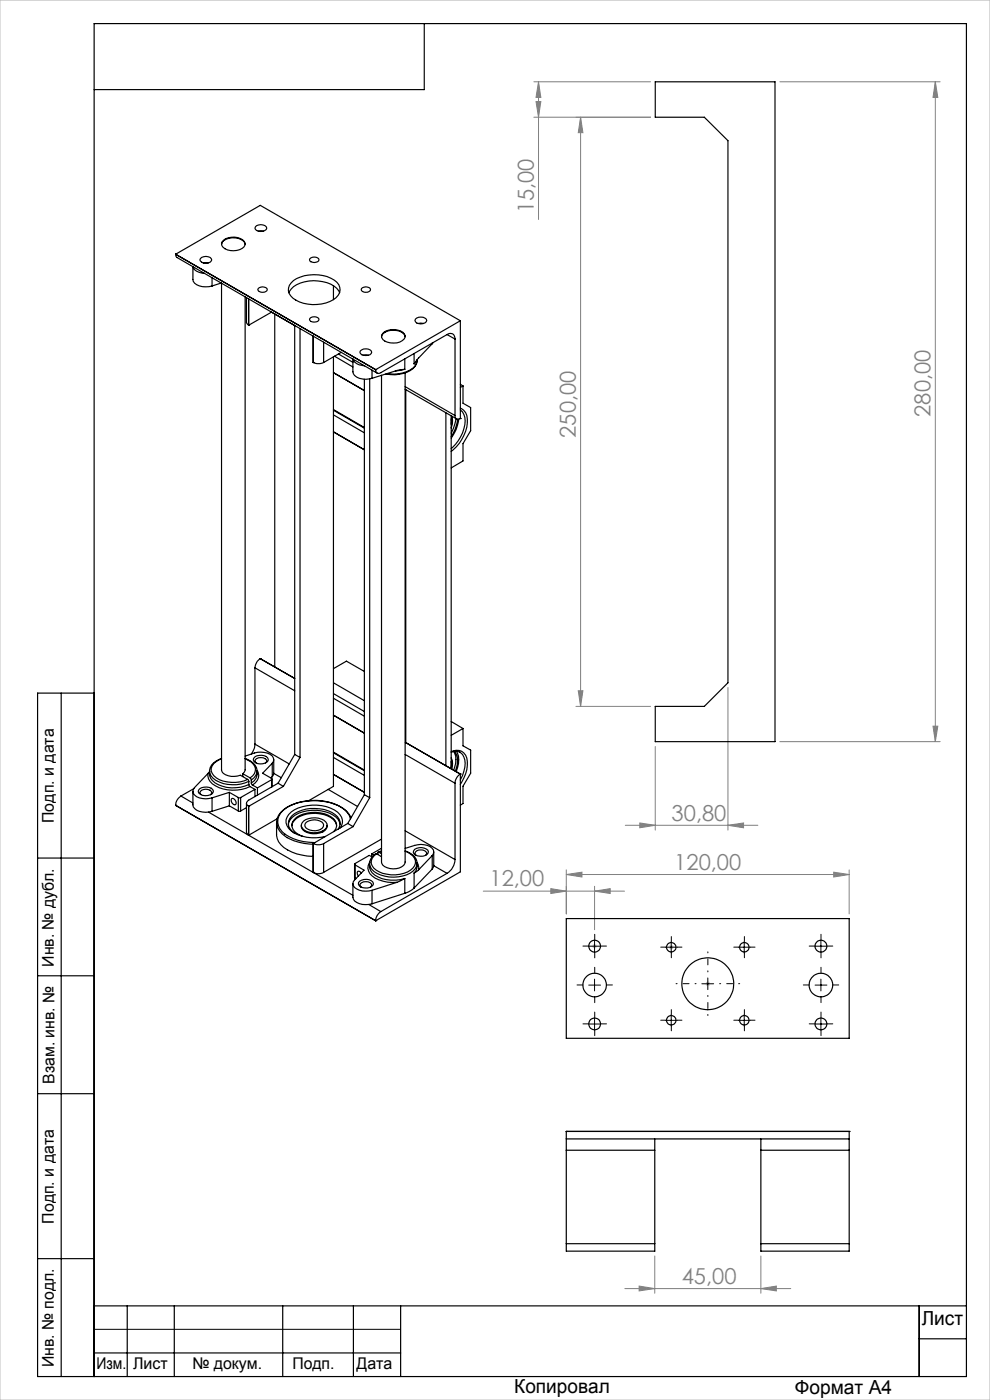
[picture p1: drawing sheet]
<svg xmlns="http://www.w3.org/2000/svg" width="210mm" height="297mm" viewBox="0 0 210 297" stroke-linecap="round" stroke-linejoin="round" font-family="sans-serif">
<g fill="none" stroke="#c0c0c0" stroke-width=".21">
<path d="M0 0h210v297h-210zM125.6 200.7h1M125.8 200.4l.7 .7M126.1 200.2v1M126.5 200.4l-.7 .7M141.9 200.9h1M142 200.6l.7 .7M142.4 200.4v1M142.7 200.6l-.7 .7M149.6 208.7h1M149.8 208.3l.7 .8M150.1 208.2v1"/>
<path d="M150.5 208.3l-.7 .8"/>
</g>
<g fill="none" stroke="#808080" stroke-width=".21">
<path d="M113.2 17.4h24.8M114.2 17.4l.5 3.3h-1zM114.2 17.4v29.2M165.4 17.4h34M198.4 17.4v139.9M198.4 17.4l.5 3.3h-1zM113.2 24.9h24.8M113.7 21.6h1l-.5 3.3zM123.2 24.9l.4 3.2h-.9zM123.2 24.9v125M122.2 149.9h15.8M122.7 146.5h.9l-.4 3.4z"/>
<path d="M139 158.4v17.7M154.4 145.8v30.3M165.4 157.3h34M197.9 154.1h1l-.5 3.2zM132.6 175.1h28.2M135.7 174.6l3.3 .5-3.3 .5zM154.4 175.1l3.3-.5v1zM102.5 189.1h30M116.8 188.5l3.3 .6-3.3 .4zM120.1 185.5l3.3-.5v1.1zM120.1 184.5v9.4M120.1 185.5h60"/>
<path d="M126.1 189.1l3.3-.6v1zM126.1 188v9.2M176.8 185l3.3 .5-3.3 .6zM180.1 184.5v9.4M132.5 273.4h35.2M135.6 272.8l3.3 .6-3.3 .5zM138.9 266.4v8M161.4 273.4l3.3-.6v1.1zM161.4 266.4v8"/>
</g>
<g fill="none" stroke="#000" stroke-width=".21" stroke-dasharray="15.2 1.3 1.3 1.3">
<path d="M126.2 199.5v-1.3M142.4 199.7v-1M157.9 199.7v-1M174.2 199.5v-1.3M123.7 209h-1.3M124.9 200.7h-1.2M124.9 217.2h-1.2M126.2 202v1.2M126.2 206.5v-1.3M126.2 211.5v1.2M126.2 216v-1.3M126.2 218.5v1.2"/>
<path d="M127.4 200.7h1.3M127.4 217.2h1.3M128.7 209h1.2M141.2 216.4h-1M141.2 200.9h-1M142.4 215.2v-1M142.4 217.7v1M142.4 202.2v1M143.7 216.4h1M143.7 200.9h1M156.7 216.4h-1M156.7 200.9h-1"/>
<path d="M157.9 215.2v-1M157.9 217.7v1M157.9 202.2v1M159.2 216.4h1M159.2 200.9h1M171.7 209h-1.3M172.9 217.2h-1.2M172.9 200.7h-1.2M174.2 206.5v-1.3M174.2 211.5v1.2M174.2 216v-1.3M174.2 218.5v1.2"/>
<path d="M174.2 202v1.2M175.4 217.2h1.3M175.4 200.7h1.3M176.7 209h1.2"/>
</g>
<path d="M147.7 208.7h-4.3M150.2 206.2v-4.3M150.2 211.2v4.2M152.7 208.7h4.2" fill="none" stroke="#000" stroke-width=".21" stroke-dasharray="15.2 1.3 1.3 1.3" stroke-dashoffset="15"/>
<g fill="none" stroke="#000" stroke-width=".21">
<path d="M126.1 199.5v2.5M142.4 199.7v2.5M157.9 199.7v2.5M174.1 199.5v2.5M124.9 209h2.5M124.9 200.7h2.5M124.9 217.2h2.5M126.1 207.7v2.5M126.1 216v2.5M141.1 216.5h2.6M141.1 200.9h2.6M142.4 215.2v2.5"/>
<path d="M148.9 208.7h2.5M150.1 207.5v2.4M156.6 216.5h2.5M156.6 200.9h2.5M157.9 215.2v2.5M172.9 209h2.5M172.9 200.7h2.5M172.9 217.2h2.5M174.1 207.7v2.5M174.1 216v2.5M20 282h65"/>
</g>
<g fill="none" stroke="#000" stroke-width=".25">
<path d="M90 5v14h-70M13 147v145M20 147h-12v145h197v-287h-185v287M8 182h12M8 207h12M8 232h12M8 267h12M20 277h185M27 277v15M37 277v15M60 277v15M75 277v15"/>
<path d="M85 277v15M195 277v15M20 287h65M195 284h10"/>
</g>
<g fill="#808080">
<path d="M154.4 175.1l3.3-.5v1zM135.7 174.6l3.3 .5-3.3 .5zM126.1 189.1l3.3-.6v1zM116.8 188.5l3.3 .6-3.3 .4z"/>
<path d="M135.6 272.8l3.3 .6-3.3 .5zM161.4 273.4l3.3-.6v1.1z"/>
<path d="M113.7 21.6h1l-.5 3.3zM114.2 17.4l.5 3.3h-1z"/>
<path d="M123.2 24.9l.4 3.2h-.9zM122.7 146.5h.9l-.4 3.4z"/>
<path d="M198.4 17.4l.5 3.3h-1zM197.9 154.1h1l-.5 3.2z"/>
<path d="M120.1 185.5l3.3-.5v1.1zM176.8 185l3.3 .5-3.3 .6z"/>
</g>
<g fill="none" stroke="#000" stroke-width=".25">
<path d="M139 17.4h25.4v139.9h-25.4v-7.4h10.4l5-5.1v-115l-5-4.9h-10.4zM37.3 53.9h.1M37.3 53.9v.5l.3 .2 42.4 24.6M37.3 53.9l42.4 24.5M37.3 53.9l17.9-10.3 42.4 24.4M42.5 54.9a1.52 1.52 0 0 1 2.4 .2 1.46 1.46 0 0 1-2.5 0zM43.1 55.8h1.1M43.4 58a2.44 2.44 0 0 1-2.5-1.4v2.7a1.39 1.39 0 0 0 1.4 1.3 4.9 4.9 0 0 0 2.7 .1M45 58.9v1.8M47 51.8a2.12 2.12 0 0 1 2.3-1.4 2.49 2.49 0 0 1 2.7 1.4M47.4 51a3.4 3.4 0 0 1 4.4 .2 1.15 1.15 0 0 1-.9 1.7 3.3 3.3 0 0 1-3.8-.8v-.8zM54.4 47.9a1.52 1.52 0 0 1 2.2 .5 1.46 1.46 0 0 1-2.5 0z"/>
<path d="M54.8 49h1.1M62.3 59.5a8.2 8.2 0 0 1 9.1 .4 2.23 2.23 0 0 1-.7 3.7 8.2 8.2 0 0 1-8.6-.4 2.21 2.21 0 0 1 .2-3.7zM65.7 54.9a1.28 1.28 0 0 1 2 .2 1.14 1.14 0 0 1-2 0zM46.9 60l-1.9 .7M47 60.1v103.2a1.39 1.39 0 0 0 1.4 1.3 4.4 4.4 0 0 0 2.6-.1l1.5 .8M52 63v100.4l-.5 .7M52.3 63.1v5.3l.4 .6M52.7 69h.1M52.7 63.4v5.6M54.8 61.2a1.21 1.21 0 0 1 1.9 .3 1.18 1.18 0 0 1-2 0zM57.6 66.2l-4.9 2.8M58.3 66.6v74.9"/>
<path d="M61.3 62.1a4.2 4.2 0 0 1 3.3-2.3 8 8 0 0 1 6.8 1.4l.6 .9M62.5 69v91.1M63.6 69.7v91M65.7 67.6a1.28 1.28 0 0 1 2 .2 1.18 1.18 0 0 1-2 0zM66.4 76.9a2.62 2.62 0 0 0 2.3 0M66.4 76.9h.1M66.4 71.3v5.6M68.7 72.6v4.3M70.7 79.1l6.6 3.8M70.7 60.6v3M70.7 75.7v91.1l-5.2 3.1M70.9 75.6l4 2.3"/>
<path d="M71.8 75.1l3.1 1.8M72.4 74.8l-3.7 2.1M76.4 74.4a1.58 1.58 0 0 1 2.4 .3 1.49 1.49 0 0 1-2.4 .3zM76.7 61.2a1.21 1.21 0 0 1 1.9 .3 1.15 1.15 0 0 1-2 0zM77 75.3h1.1M77.3 77.6a2.49 2.49 0 0 1-2.4-1.4v2.7a2.41 2.41 0 0 0 2.7 1.6l1.3-.2M78.9 78.5v1.8M79.7 78.4h.1M80.9 71.4a2.31 2.31 0 0 1 2.6-1.3 2.23 2.23 0 0 1 2.4 1.3M81.4 70.6a3.5 3.5 0 0 1 4.4 .2 .96 .96 0 0 1-.5 1.5 3.8 3.8 0 0 1-4.1-.2 .96 .96 0 0 1 .2-1.5zM85.9 78.3l-1.7 .3-5.3 1.7M85.9 78.3l-2 .4"/>
<path d="M85.9 76.1v2.2M85.9 79.1v103.8a2.25 2.25 0 0 1-2.5 1.4 2.16 2.16 0 0 1-2.5-1.4v-103.3M87.8 75v2.2M88.1 67.7a1.59 1.59 0 0 1 2.4 .3 1.43 1.43 0 0 1-2.5 0zM88.2 76.8l-.4 .4M88.5 76.5a2.91 2.91 0 0 1-2.2 2.5 7.6 7.6 0 0 1-4.5 .3M88.5 76.3v.2M88.5 76.5a3.5 3.5 0 0 1-3.1 2.6 8.2 8.2 0 0 1-3.3 .2M88.7 68.6h1.1M91.7 72.9l-3.3 3.4-.6 .9M91.7 72.8v.1M91.9 72.7l-.2 .2"/>
<path d="M94.8 71a1.02 1.02 0 0 1 1.2-.2 1.02 1.02 0 0 1 .5 1.1M94.8 71l-14 8.1a.66 .66 0 0 1-.8 .1 .66 .66 0 0 1-.3-.8M94.8 71l1.7 .9M96.5 71.9v16.3M97.6 68l-17.9 10.4M97.6 68v20.8M70.7 86.9l6.6 3.8M70.7 87l6.6 3.8M70.7 88l6.6 3.8M70.7 91.6l6.6 3.8M77.3 80.5v88.1M78.4 80.4v88.8"/>
<path d="M85.9 82.6l10.9 6.3M85.9 82l10.6 6.2M86.1 82.7v74.8M94.6 87.6v74.9M95.7 88.9v1.1M95.7 88.2v74.9M95.8 88.3a3.4 3.4 0 0 1-.1 2.5M96.5 88.2a.69 .69 0 0 0 .4 .7 .69 .69 0 0 0 .7-.1M96.7 88.8l-.3 1.3-.7 1.8M97 88.9v.6a8.6 8.6 0 0 1-1.3 3.1M97.3 88.9v.4a8.2 8.2 0 0 1-1.6 3.7M97.6 88.8h.1"/>
<path d="M97.6 86.6a2.65 2.65 0 0 1 1.5 3.1 8.9 8.9 0 0 1-3.4 6.1M97.6 87a3.3 3.3 0 0 1 .8 4 8.8 8.8 0 0 1-2.7 4.2M97.6 81.5l.6 .4M98.2 81.9v3.6l1.6 1v4.9l-1.6 2.7v3.7l-2.5 1.5M98.2 81.9l-.6 .3M55.2 139.7a2.53 2.53 0 0 0-1.1 2M55.2 139.7h.1M55.2 139.7l7.3 4.2M54.1 157.9l-.1 .8-.7 1.3M54.1 141.7v16.2M54.1 157.9l7.2 4.2M54.1 141.7l8.4 4.8"/>
<path d="M70.7 148.1l6.6 3.8M70.7 147.1l6.6 3.9M70.7 151.7l6.6 3.8M70.7 144.8l6.6 3.9M70.7 141.8l2.8-1.5 3.8 2.1M70.7 159.6l6.6 3.8M70.7 159.7l6.6 3.8M86 157.5l11.6 6.7M95.7 159.5a2.26 2.26 0 0 1 2.4 0 2.26 2.26 0 0 1 1 2.1 7.9 7.9 0 0 1-1.5 4.8M95.7 153.1l2.5 1.4M96.2 159.4a4.6 4.6 0 0 1 0 4M96.4 159.3a3.4 3.4 0 0 1 .4 3.6l-.2 .7"/>
<path d="M96.8 159.3a4.9 4.9 0 0 1 0 4.4M97.5 159.6a1.75 1.75 0 0 0-1.8 0M97.5 159.5l.1 .1a3.3 3.3 0 0 1 .8 4.1l-.8 1.8M98.2 154.5l-2.5 1.5M98.2 154.5v3.7l1.6 .9v4.9l-1.6 2.8v3.7l-.6 .3M37.3 170.8h.1M37.3 170.8l42.4 24.5M38.4 168.9a2.42 2.42 0 0 0-1.1 1.9M38.4 168.9l2.5 1.5M40.9 167.9v2.8a1.9 1.9 0 0 0 2 1.6h.7l1.4-.2M41.1 167.3l-2.7 1.6M42.3 167.4a2.33 2.33 0 0 1 2.8 .1l.2 .3a1.75 1.75 0 0 1-2.8 .7l-.4-.5z"/>
<path d="M42.7 168.6l-.3-.4a1.43 1.43 0 0 1 2.5 0l-.2 .4M44.1 164.1l-2.9 3a1.17 1.17 0 0 0 .5 1.9 4.5 4.5 0 0 0 3.3 .3M44.1 164.1a2.41 2.41 0 0 0 1.6 2.6 8.3 8.3 0 0 0 7.3 .2M44.2 172.3l30.7 17.6M44.4 163.6a2.65 2.65 0 0 0 2.1 2.3 8 8 0 0 0 6.3-.1M44.4 163.6a2.6 2.6 0 0 0 1.9 2.9 7.8 7.8 0 0 0 6.5-.1M44.4 163.7l-.3 .4M45 169.3v2.8M47 160.9a3.2 3.2 0 0 0-2.6 2.7M47 161a2.66 2.66 0 0 0-2.2 2.6 3.8 3.8 0 0 0 3.4 2.3 7.3 7.3 0 0 0 4.3-.6M48.6 168.1l-3.6 1.2M48.6 168.1l2 1.1"/>
<path d="M48.6 168.1v2.9M48.6 171l-3.6 1.1M48.6 171l2 1M49.2 169.4a.88 .88 0 0 1 .8 1.3 .86 .86 0 0 1-.8-1.3zM50.6 169.2h.4M50.6 172h.4M50.6 169.2v2.8M51 169.2v2.8M51.5 164.1l1.6 .9M51.5 164.1v.6M52 160.9a2.95 2.95 0 0 1 2.5 3.1l-.6 1-.6 .5M52 160.4a5.7 5.7 0 0 1 5.3-.4 1.2 1.2 0 0 1 .4 1.9"/>
<path d="M52 161a2.64 2.64 0 0 1 2.2 2.6l-.2 .5-.9 .9M52.3 170.4v6.1l.4 .7M52.3 171.3l-1.3 .7M52.5 165.3l.3 .5M52.7 177.2h.1M52.7 171.1h.1M52.7 171.1v6.1M52.8 166.4l.2 .5M52.8 165.8v.6M53 166.9l1.1 .6M53.1 165l.2 .5M53.3 166.1l.3 .4"/>
<path d="M53.3 165.5v.6M53.6 166.5l1 .6M54 160.6a2.28 2.28 0 0 1 2.8 .2l.1 .3a1.1 1.1 0 0 1-1.2 .9 1.75 1.75 0 0 1-2-.8zM54.1 167.5l-3.1 1.7M54.1 167.5v1.5M54.3 161.9l-.2-.5a1.46 1.46 0 0 1 2.5 0l-.3 .5M54.5 163.6a2.42 2.42 0 0 1-1.2 2.5M54.6 163.5a2.16 2.16 0 0 1-1 3M54.6 167.1v1.6M57.6 165.4l-3 1.7M57.6 165.4v1.6M57.7 165.3v1.6"/>
<path d="M57.7 161.9l-2 2.1 2 1.2-.1 .2M57.7 161.9v2.9M57.7 164.8l-.2 .2M58.1 161.1v2.9l-.4 .8M58.1 164.1l1.6 .9M58.7 174.5a6.8 6.8 0 0 0 .4 4.1 8.1 8.1 0 0 0 6.1 3l1.2 .1M58.8 173.7l-6.1 3.5M59 166.2l-6.3 3.6a.69 .69 0 0 0-.4 .6 .69 .69 0 0 0 .4 .7M59 166.2l1.1 .6M60.1 166.8l-7.4 4.3M61.2 174.9a3.8 3.8 0 0 1 3-2.7 7.8 7.8 0 0 1 7.5 1.6l.4 1.1M61.9 175.2a2.94 2.94 0 0 1 2.4-2.3 7 7 0 0 1 6.5 1l.4 .5 .2 .8"/>
<path d="M62.5 160.1l1.1 .6M62.5 160.1l-3.5 6.1M63.6 160.7l-3.5 6.1M63.9 175.1a1.35 1.35 0 0 0 1.2 1.5 3.7 3.7 0 0 0 4.2-.8l.1-.7M64.4 174.2a3.9 3.9 0 0 1 4.7 .2 1.37 1.37 0 0 1-1.2 2.1 3.5 3.5 0 0 1-3.9-1.1l-.1-.4zM64.8 174.6a2.73 2.73 0 0 1 3.7 .1 1.06 1.06 0 0 1-1 1.4 2.52 2.52 0 0 1-2.8-.8zM66.4 179a2.62 2.62 0 0 0 2.3 0M66.4 179h.1M66.4 179v6.1M68.7 179v6.1M69.6 167.5l6.2 3.6M70.7 160.7l6.6 3.8"/>
<path d="M70.7 164.3l6.6 3.8M70.8 176.4a1.87 1.87 0 0 0-.6-3.1 6.8 6.8 0 0 0-7.8 .6 1.89 1.89 0 0 0 .7 3l1.1 .5M71.8 175.9a2.1 2.1 0 0 0-.8-3.1 8.1 8.1 0 0 0-9.1 .3 2.23 2.23 0 0 0 .7 3.7M72.2 175.6a2.49 2.49 0 0 0-1.3-3.8 9.1 9.1 0 0 0-9.1 .5 2.34 2.34 0 0 0-.1 3.9 8.7 8.7 0 0 0 7.3 1.2M73.8 174.7l1.1 .7M73.8 174.7l-7.4 4.3M74.3 173.7a5.2 5.2 0 0 0-3.7-3.3 11.6 11.6 0 0 0-10.5 1.5 3.1 3.1 0 0 0 .4 5.1 10.9 10.9 0 0 0 6.3 1.7M74.5 173.5a5.2 5.2 0 0 0-3.5-2.9 12.3 12.3 0 0 0-10.7 1.1 3.3 3.3 0 0 0 .2 5.7l.4 .3a12.2 12.2 0 0 0 5.5 1.4M74.9 175.4l-6.2 3.6M77.3 168.6l1.1 .6M77.3 168.6l-3.5 6.1M78.4 169.2l-3.5 6.2"/>
<path d="M80.9 179.9l-2.1 1.2M80.9 178l-12.2 7.1M85.9 180a6.9 6.9 0 0 1 4.8-.7 1.53 1.53 0 0 1 1.2 1.8l-.2 .4M85.9 160.1l10.6 6.1M85.9 176.2l10.6 6.1M95.7 160.8a2.66 2.66 0 0 1 .1 2.4M95.7 161.5v1.2M96.5 166.2v16.1M97.6 164.2a2.42 2.42 0 0 0-1.1 2M97.6 164.2h.1M97.6 164.2v20.8l-17.9 10.3M66.4 185.1a2.33 2.33 0 0 0 2.3 0"/>
<path d="M66.4 185.1h.1M74.9 187.5v2.8a1.55 1.55 0 0 0 1.3 1.4 4.9 4.9 0 0 0 2.7 0M75.2 183.3l.1 3M75.3 183.5l1.9 1.1-2 2.1a1.13 1.13 0 0 0 .5 1.9 4.1 4.1 0 0 0 3.2 .3M75.3 183.5v2.8M75.3 186.3l.2 .1M76.3 186.9a2.06 2.06 0 0 1 2.9 .5 1.61 1.61 0 0 1-2.3 .9 .92 .92 0 0 1-.8-1.1zM76.6 188.2l-.3-.5a1.46 1.46 0 0 1 2.5 0l-.2 .5M76.6 185.2l-.1-.2a.41 .41 0 0 0-.7 0v.5l.2 .3M78.2 191.9l2.6 1.5M78.4 183a2.69 2.69 0 0 0 1.8 3.1 8 8 0 0 0 5.7 .3M78.5 182.9a2.05 2.05 0 0 0 .5 2.9 7.7 7.7 0 0 0 5.2 1.4"/>
<path d="M78.8 181.1l.5 .3M78.8 181.1v.7M78.9 181.8l-.6-.3-3.1 1.7 .1 .3M78.9 188.9v2.8M79.7 195.3h.1M79.9 181.1a1.9 1.9 0 0 0-1.5 1.9M79.9 181.1l1 .6M80.4 180.8h-.2v.5M80.4 180.8l.5 .3M80.8 193.4a2.37 2.37 0 0 0-1.1 1.9M80.9 180.5l-.7 .3M80.9 180.6l-.5 .2"/>
<path d="M84.2 187.2l-5.3 1.7M85.9 186.4l-1.7 .8M85.9 186.4v3.1M85.9 189.5l-7 2.2M85.9 180.5a2.79 2.79 0 0 1 2.5 3.3 4.5 4.5 0 0 1-3.9 2.2 6.9 6.9 0 0 1-5.7-1.6l-.3-.5-.1-.7M85.9 180.6a2.68 2.68 0 0 1 2.2 2.5 3.7 3.7 0 0 1-3.3 2.4 5.7 5.7 0 0 1-5.9-1.9 1.91 1.91 0 0 1 1-2.5M87.8 188.4l-1.1 .8-.8 .3M87.8 185.2v3.2M87.9 180.2a2.1 2.1 0 0 1 3 .5 1.67 1.67 0 0 1-2.3 .9 .85 .85 0 0 1-.9-1.1zM88.3 181.5l-.3-.5a1.46 1.46 0 0 1 2.5 0l-.2 .5M88.5 183.2a2.39 2.39 0 0 1-.7 2M88.5 183l.3 1v.5"/>
<path d="M88.8 184.5l-1 .7M91.7 181.5l-2.9 3M91.7 181.5v2.9M91.7 184.4l-3.9 4M92 180.7v2.9l-.3 .8M92 183.7l2.8 1.6M94.8 185.3l-14 8.1M96.5 182.3a3.8 3.8 0 0 1-1.7 3M120.1 194.9h60v25.4h-60zM120.1 240h.1M120.1 240v1.6M120.1 241.6v2.4"/>
<path d="M120.1 240h60M120.1 241.6h60M120.1 244h18.8M120.1 244v19.8M138.9 241.6v2.4M138.9 244v19.8M161.4 241.6v2.4M161.4 244h18.7M161.4 244v19.8M180.1 240h.1M180.1 240v1.6M180.1 241.6v2.4"/>
<path d="M180.1 244v19.8M120.1 263.8v1.6h18.8v-1.6M120.1 263.8h18.8M161.4 263.8v1.6h18.7v-1.6M161.4 263.8h18.7"/>
<circle cx="126.1" cy="217.2" r="1.25"/>
<circle cx="126.1" cy="200.7" r="1.25"/>
<circle cx="126.1" cy="209" r="2.51"/>
<circle cx="142.4" cy="201" r="1"/>
<circle cx="142.4" cy="216.4" r="1"/>
<circle cx="150.1" cy="208.7" r="5.5"/>
<circle cx="157.9" cy="201" r="1"/>
<circle cx="157.9" cy="216.4" r="1"/>
<circle cx="174.1" cy="209" r="2.5"/>
<circle cx="174.1" cy="200.7" r="1.26"/>
<circle cx="174.1" cy="217.2" r="1.26"/>
</g>
<g font-size="4.7" fill="#808080">
<text x="113.2" y="45.3" transform="rotate(-90 113.2 45.3)">15,00</text>
<text x="197.4" y="88.4" transform="rotate(-90 197.4 88.4)">280,00</text>
<text x="122.2" y="92.9" transform="rotate(-90 122.2 92.9)">250,00</text>
<text x="142.5" y="174.1">30,80</text>
<text x="143" y="184.5">120,00</text>
<text x="103.8" y="188">12,00</text>
<text x="144.6" y="272.3">45,00</text>
</g>
<g font-size="4.1">
<text x="195.5" y="281.2">Лист</text>
<text x="109.1" y="295.6">Копировал</text>
<text x="168.6" y="295.7">Формат А4</text>
</g>
<g font-size="3.4">
<text x="11.4" y="174.6" transform="rotate(-90 11.4 174.6)">Подп. и дата</text>
<text x="11.4" y="205.1" transform="rotate(-90 11.4 205.1)">Инв. № дубл.</text>
<text x="11.6" y="229.9" transform="rotate(-90 11.6 229.9)">Взам. инв. №</text>
<text x="11.4" y="259.6" transform="rotate(-90 11.4 259.6)">Подп. и дата</text>
<text x="11.4" y="290" transform="rotate(-90 11.4 290)">Инв. № подл.</text>
<text x="20.4" y="290.4">Изм.</text>
<text x="28.2" y="290.4">Лист</text>
<text x="40.8" y="290.4">№ докум.</text>
<text x="62" y="290.4">Подп.</text>
<text x="75.6" y="290.4">Дата</text>
</g>
</svg>
